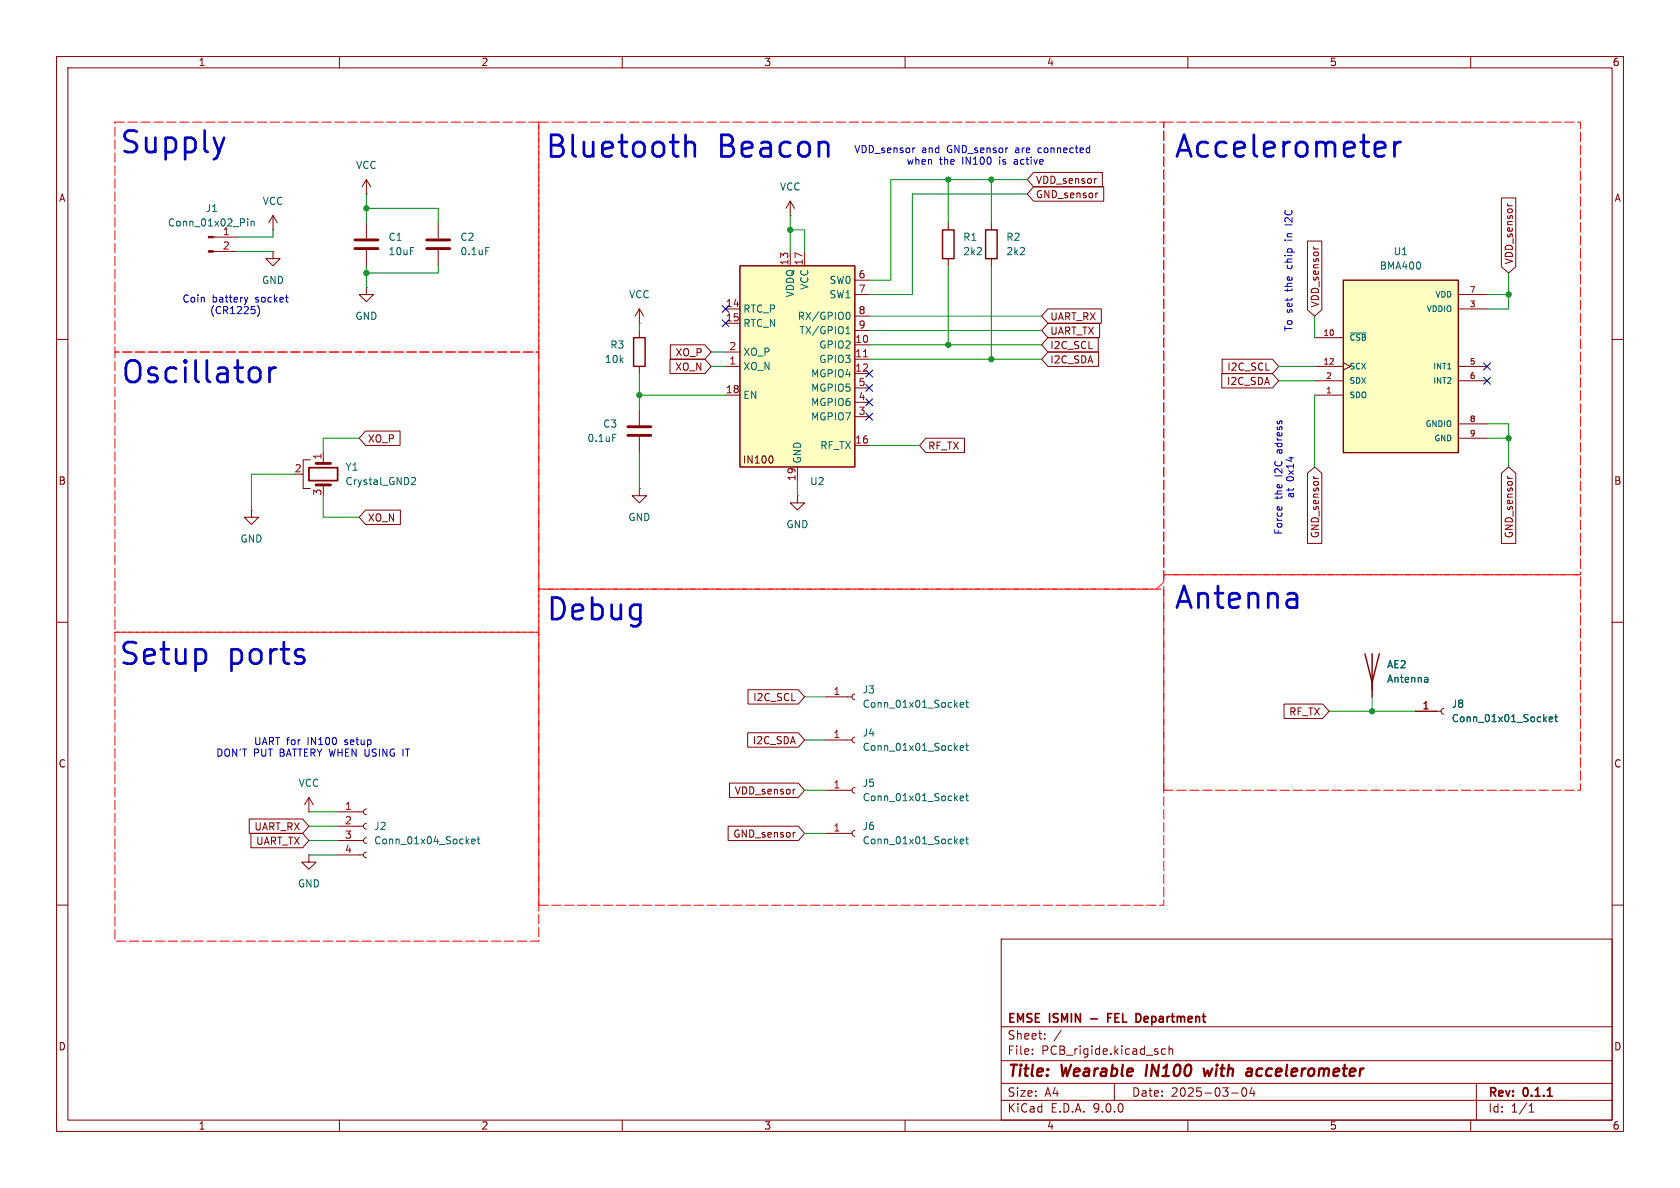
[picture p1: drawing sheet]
<svg xmlns="http://www.w3.org/2000/svg" width="297mm" height="210mm" viewBox="0 0 297 210" stroke-linecap="round" stroke-linejoin="round" font-family="sans-serif">
<g fill="none" stroke="#840000" stroke-width=".18">
<path d="M10 10h277v190h-277zM12 12h273v186h-273zM60 10v2M110 10v2M160 10v2M210 10v2M260 10v2M48.3 38.1l-.8 1.3M48.3 38.1l.7 1.3M48.3 38.1v2.5M48.3 40.6h.1M113 58.4v1.3"/>
<path d="M10 60h2M113 64.8v1.2M285 60h2M10 110h2M285 110h2M54.6 151.1v1.3h1.3l-1.3 1.3-1.3-1.3h1.3M54.6 151.1h.1M10 160h2M177 166h108v32h-108zM285 160h2M60 198v2M110 198v2"/>
<path d="M160 198v2M177 194.5h108M177 191.5h108M177 187.5h108M177 181.5h108M182.5 186.3v.1M182.5 185.5v.1M184.7 183.6v.1M184.7 182.8v.1M187.6 182.1l-1.3 2M197 191.5v3M206 185.5l-.4-.1-.3 .3v.4l.2 .2h.5"/>
<path d="M206.7 185.5l.2-.1 .3 .1 .1 .9M206.7 184.9v1.5M210 198v2M217.7 193.2h1.2M219.7 192.4l.2-.1a.81 .81 0 0 1 .6 .6 .81 .81 0 0 1-.3 .8l-.2 .1a.81 .81 0 0 1-.3-1.4zM221.3 192.2l-.3 1.1h.9M221.7 192.8v1M260 198v2M261 191.5v6.5M270.3 196.6h.9M270.3 195.5l.4-.4v1.5"/>
</g>
<path d="M195.8 179.9h.5M196.6 179.2h-.8v1.5M273.6 193.8h.8" fill="none" stroke="#840000" stroke-width=".3"/>
<path d="M202.8 188.2l-.3 2M212.8 188.9l.2 1.3 .5-.9 .3 .9 .5-1.3M221.1 188.9l.2 .3-.1 1M221.2 190.1l-.2 .1M221.3 189.4h-.7" fill="none" stroke="#840000" stroke-width=".4"/>
<path d="M112 59.7h2v5.1h-2z" fill="none" stroke="#840000" stroke-width=".25"/>
<path d="M130.8 47h20.3v35.6h-20.3z" fill="#ffffc2"/>
<g fill="none" stroke="#840000" stroke-width=".18">
<path d="M64.8 39.4v2.8M77.5 39.4v2.8M139.7 38.1h.1M139.7 35.6v2.5M139.7 35.6l-.8 1.2M139.7 35.6l.8 1.2M175.3 39.4v1.2M37.7 41.9h4.2M37.7 44.5h4.2M64.8 50.8v1.3h1.2l-1.2 1.2-1.3-1.2h1.3M64.8 50.8h.1M64.8 44.2v2.8"/>
<path d="M77.5 44.2v2.8M113 57.2h.1M113 54.6v2.6M113 54.6l-.7 1.3M113 54.6l.8 1.3M128.3 54.6h2.5M128.3 57.2h2.5M130.8 47h20.3v35.6h-20.3zM139.7 44.5v2.5M142.2 44.5v2.5M151.1 49.5h2.6M151.1 52.1h2.6"/>
<path d="M151.1 55.9h2.6M151.1 58.4h2.6M175.3 45.7v1.3M113 72.4v2.8M113 77.2v2.8M128.3 62.2h2.5M128.3 64.8h2.5M128.3 69.9h2.5M151.1 61h2.6M151.1 63.5h2.6M151.1 66h2.6M151.1 68.6h2.6"/>
<path d="M151.1 71.1h2.6M151.1 73.7h2.6M151.1 78.7h2.6M44.4 90.2v1.2h1.3l-1.3 1.3-1.2-1.3h1.2M44.4 90.2h.1M53.3 83.8h.3M54.9 81.3h-1.3v5.1h1.3M57.1 80v1.9M57.1 85.7v.7M113 86.4v1.2h1.3l-1.3 1.3-1.2-1.3h1.2M113 86.4h.1M136.5 80.7l.2 .4-.2 .7"/>
<path d="M141 87.6v1.3h1.2l-1.2 1.3-1.3-1.3h1.3M141 87.6h.1M141 82.6v2.5M242.6 120.7v2.5M250.2 125.7h4.6M255.3 125.2l-.4 .2-.1 .3 .1 .4 .4 .1M59.7 143.5h4.6M59.7 146.1h4.6M59.7 148.6h4.6M59.7 151.1h4.6M64.8 143l-.4 .2-.1 .3 .1 .4 .4 .1M64.8 145.5l-.4 .2-.1 .4 .1 .3 .4 .2"/>
<path d="M64.8 148.1l-.4 .1-.1 .4 .1 .3 .4 .2M64.8 150.6l-.4 .2-.1 .3 .1 .4 .4 .1M146 147.3h4.6M151.1 146.8l-.3 .2-.2 .3 .2 .4 .3 .1"/>
</g>
<g fill="none" stroke="#006464" stroke-width=".18">
<path d="M43.8 38.7v.1M43.8 39.1v.8M44.4 39.1v.8M44.4 39.2l.2-.1 .3 .1v.7M85.9 43.8h.6M149.6 59h.7M149.6 58.1l.3-.4v1.3M149.7 55.3l.2-.1a.68 .68 0 0 1 .4 .6 .68 .68 0 0 1-.4 .7l-.2-.1M108.3 76.8h.6M72.8 84.5l.4-.1 .3 .4-.8 .9h.8M252.2 119.7l.2 .2v.7M252.4 120.5l-.4 .1"/>
<path d="M252.4 120.1h-.4M273.9 127.2l.6-.2-.1-.2-.3-.1-.2 .2v.6h.5M274.9 126.7h.4M275 126.3v1.1l.3 .2M83.4 148.7l.6-.1-.1-.2-.3-.1-.2 .2v.6h.5M84.4 148.3h.4M84.5 147.9v1.1l.3 .2M169.7 148.7l.7-.1-.1-.2-.4-.1-.2 .2 .1 .6h.5M170.7 148.3h.5M170.9 147.9v1.1l.3 .2"/>
</g>
<path d="M152.6 63.1h.8" fill="none" stroke="#a90000" stroke-width=".18"/>
<g fill="#840000" stroke="#840000" stroke-width=".18">
<path d="M36.8 41.8h.9v.2h-.9z"/>
<path d="M36.8 44.3h.9v.3h-.9z"/>
</g>
<path d="M62.7 42.4h4.1M62.7 43.9h4.1M75.4 42.4h4.1M75.4 43.9h4.1M111 75.4h4.1M111 77h4.1M55.9 81.9h2.5M55.9 85.7h2.5" fill="none" stroke="#840000" stroke-width=".51"/>
<path d="M54.6 82.7h5.1v2.3h-5.1z" fill="none" stroke="#840000" stroke-width=".3"/>
<path d="M174.2 40.6h2.1v5.1h-2.1zM241.3 115.6l1.3 5.1 1.2-5.1M242.6 115.6v6.3" fill="none" stroke="#840000" stroke-width=".25"/>
<path d="M237.5 49.5h20.3v30.5h-20.3z" fill="#ffffc2"/>
<path d="M166.6 40.6h2.1v5.1h-2.1zM237.5 49.5h20.3v30.5h-20.3z" fill="none" stroke="#840000" stroke-width=".25"/>
<g fill="none" stroke="#840000" stroke-width=".18">
<path d="M64.8 34.3h.1M64.8 31.8l-.8 1.2M64.8 31.8l.7 1.2M64.8 31.8v2.5M167.6 39.4v1.2M182.7 30.5h12.2v2.5h-12.2l-1.1-1.2zM182.7 33h12.4v2.6h-12.4l-1.1-1.3zM193.8 31.6h-.2M194.1 34.1l-.3 .1M265.4 35h2.6v12.1l-1.3 1.2-1.3-1.2zM266.5 36l.1 .3M48.3 44.5v1.2h1.2l-1.2 1.3-1.3-1.3h1.3"/>
<path d="M48.3 44.5h.1M167.6 45.7v1.3M185.3 59.7h8.9v2.5h-8.9l-1.2-1.2zM185.3 54.6h9.4v2.6h-9.4l-1.2-1.3zM185.3 57.1h9.1v2.6h-9.1l-1.2-1.3zM231.1 42.6h2.6v12.2l-1.3 1.1-1.3-1.1zM232.2 43.6l.1 .3M232.4 59.7h5.1M257.8 52.1h5.1M257.8 54.6h5.1M64.6 76.2h6.1v2.5h-6.1l-1.1-1.2zM118.4 63.5h6.2l1.1 1.3-1.1 1.2h-6.2z"/>
<path d="M118.5 61h6.1l1.1 1.2-1.1 1.3h-6.1zM163.7 77.5h6.8v2.5h-6.8l-1.1-1.3zM185.3 62.2h8.9v2.6h-8.9l-1.2-1.3zM216 66h8.9l1.2 1.3-1.2 1.3h-8.9zM216.1 63.5h8.8l1.2 1.3-1.2 1.2h-8.8zM232.4 64.8h5.1M232.4 67.3h5.1M232.4 69.9h5.1M237.5 64.1l1.3 .7-1.3 .6M257.8 64.8h5.1M257.8 67.3h5.1M257.8 74.9h5.1"/>
<path d="M257.8 77.5h5.1M64.6 90.2h6.2v2.5h-6.2l-1.1-1.3zM231.1 83.7l1.3-1.1 1.3 1.1v12.4h-2.6zM232.2 84.2l.1 .2M265.4 83.7l1.3-1.1 1.3 1.1v12.4h-2.6zM266.5 84.2l.1 .2M129 138.4h12.1l1.1 1.3-1.1 1.3h-12.1zM132.2 129.5h8.9l1.1 1.3-1.1 1.3h-8.9zM132.2 121.9h8.9l1.1 1.3-1.1 1.3h-8.9zM140.6 139.5l-.3 .1M146 139.7h4.6M146 123.2h4.6"/>
<path d="M146 130.8h4.6M151.1 139.2l-.3 .1-.2 .4 .2 .4 .3 .1M151.1 122.7l-.3 .1-.2 .4 .2 .3 .3 .2M151.1 130.3l-.3 .2-.2 .3 .2 .4 .3 .1M227 124.5h6.8l1.1 1.2-1.1 1.3h-6.8zM242.6 120.7v2.5M250.2 125.7h3.8M44.1 144.8h9.4l1.1 1.3-1.1 1.2h-9.4zM44.4 147.3h9.1l1.1 1.3-1.1 1.3h-9.1zM54.6 143.5h.1M54.6 141l-.8 1.2M54.6 141l.8 1.2"/>
<path d="M54.6 141v2.5M128.7 146h12.4l1.1 1.3-1.1 1.3h-12.4zM140.6 147.1l-.3 .1"/>
</g>
<g fill="none" stroke="#006464" stroke-width=".18">
<path d="M238.7 58.9h2.8M252.2 119.7l.2 .2v.7M169.7 124.6l.7-.1-.1-.2-.4-.1-.2 .2 .1 .6h.5M169.7 132.2l.7-.1-.1-.2-.4-.1-.2 .2 .1 .6h.5M170.7 124.2h.5M170.7 131.8h.5M170.9 123.8v1.1l.3 .1M170.9 131.4v1.1l.3 .2M252.4 120.5l-.4 .1M252.4 120.1h-.4M273.9 127.2l.6-.2-.1-.2-.3-.1-.2 .2v.6h.5M274.9 126.7h.4"/>
<path d="M275 126.3v1.1l.3 .2M169.7 141.1l.7-.1-.1-.2-.4-.1-.2 .2 .1 .6h.5M170.7 140.7h.5M170.9 140.3v1.1l.3 .1"/>
</g>
<path d="M20.3 21.6h74.9v40.6h-74.9v-40.6M95.2 21.6h110.5v81.3l-1.2 1.2h-109.3v-82.5M205.7 21.6h73.7v80h-73.7v-80M20.3 111.8v54.6h74.9v-54.6h-74.9M95.2 111.8h-74.9v-49.6h74.9v49.6M205.7 139.7h73.7v-38.1h-73.7v38.1M95.2 160h110.5v-55.9h-110.5v55.9" fill="none" stroke="#f00" stroke-width=".18" stroke-dasharray="1.7 .6"/>
<g fill="none" stroke="#009600" stroke-width=".18">
<path d="M64.8 36.8h12.7v2.6M64.8 34.3v5.1M139.7 38.1v6.4M167.6 31.8v7.6M175.3 31.8v7.6M181.6 34.3h-20.3v17.8h-7.6M181.6 31.8h-24.1v17.7h-3.8M41.9 44.5h6.4M48.3 40.6v1.3h-6.4M64.8 47v3.8M77.5 47v1.3h-12.7M113 57.2v1.2"/>
<path d="M139.7 40.6h2.5v3.9M153.7 58.4h30.4M153.7 55.9h30.4M167.6 47v14M175.3 47v16.5M232.4 55.9v3.8M262.9 52.1h3.8M266.7 48.3v6.3h-3.8M63.5 77.5h-6.4v2.5M113 66v6.4M113 69.9h15.3M125.7 64.8h2.6"/>
<path d="M125.7 62.2h2.6M153.7 78.7h8.9M153.7 61h30.4M153.7 63.5h30.4M226.1 67.3h6.3M226.1 64.8h6.3M232.4 69.9v12.7M262.9 77.5h3.8M262.9 74.9h3.8v7.7M52.1 83.8h-7.7v6.4M57.1 87.6v3.8h6.4M113 80v6.4"/>
<path d="M141 85.1v2.5M142.2 130.8h3.8M142.2 123.2h3.8M142.2 139.7h3.8M234.9 125.7h15.3M242.6 123.2v2.5M54.6 143.5h5.1M54.6 151.1h5.1M54.6 146.1h5.1M54.6 148.6h5.1M142.2 147.3h3.8"/>
</g>
<g fill="none" stroke="#000084" stroke-width=".18">
<path d="M127.7 54l1.2 1.2M127.7 56.5l1.2 1.3M128.9 54l-1.2 1.2M128.9 56.5l-1.2 1.3M153.1 65.4l1.2 1.2M153.1 68l1.2 1.2M153.1 70.5l1.2 1.2M153.1 73.1l1.2 1.2M154.3 65.4l-1.2 1.2M154.3 68l-1.2 1.2M154.3 70.5l-1.2 1.2M154.3 73.1l-1.2 1.2"/>
<path d="M262.3 66.7l1.2 1.2M262.3 64.2l1.2 1.2M263.5 66.7l-1.2 1.2M263.5 64.2l-1.2 1.2"/>
</g>
<g fill="none" stroke="#0000c2" stroke-width=".48">
<path d="M39.6 24.3l-.9 2.6M121.2 23.8v3.8M121.2 25.5a.95 .95 0 0 1 1.6 .2v1.9M243.3 25.3l.3-.2h.7l.4 .2 .2 .7-1.8 .4M243.3 27.5l.3 .1h.7l.4-.1M246.5 25.1v2.5M247.6 25.1a.97 .97 0 0 0-1.1 .7M44.7 65a1.03 1.03 0 0 1 1.3 .7v1.1a1.03 1.03 0 0 1-1.3 .7M47.6 65v2.5M48.7 65a.97 .97 0 0 0-1.1 .7M36.2 115.1l.2 .4v1.1l-.2 .3M228.7 104.9l.4 .1 .2 .4v2"/>
<path d="M229.3 107.2l-.4 .2h-.9M229.3 105.8l-.4 .2h-.9"/>
</g>
<path d="M161.7 26.1l-.2 .1M227.1 39.7h1.3M43.8 52.6l-.3 .8M45.7 54.2a1.47 1.47 0 0 1-.2 1.7M71.2 132.4v1.3" fill="none" stroke="#0000c2" stroke-width=".18"/>
<g fill="#009600" stroke="#009600" stroke-width=".18">
<circle cx="64.8" cy="36.8" r=".46"/>
<circle cx="64.8" cy="48.3" r=".46"/>
<circle cx="175.3" cy="63.5" r=".46"/>
<circle cx="167.6" cy="61" r=".46"/>
<circle cx="167.6" cy="31.8" r=".46"/>
<circle cx="175.3" cy="31.8" r=".46"/>
<circle cx="139.7" cy="40.6" r=".46"/>
<circle cx="113" cy="69.9" r=".46"/>
<circle cx="242.6" cy="125.7" r=".46"/>
<circle cx="266.7" cy="52.1" r=".46"/>
<circle cx="266.7" cy="77.5" r=".46"/>
</g>
<g font-size="5.3" fill="#0000c2">
<text x="21" y="27.8">Supply</text>
<text x="96.2" y="28.5">Bluetooth</text>
<text x="127" y="28.5">Beacon</text>
<text x="207.4" y="28.5">Accelerometer</text>
<text x="21.2" y="68.4">Oscillator</text>
<text x="96.4" y="110.3">Debug</text>
<text x="207.4" y="108.3">Antenna</text>
<text x="20.8" y="118.2">Setup</text>
<text x="40.4" y="118.2">ports</text>
</g>
<g font-size="2.8" fill="#840000">
<text x="178" y="190.9">Title:</text>
<text x="187.7" y="190.9">Wearable</text>
<text x="203.4" y="190.9">IN100</text>
<text x="214.5" y="190.9">with</text>
<text x="222.8" y="190.9">accelerometer</text>
</g>
<g font-size="2.1" fill="#840000">
<text x="178" y="184">Sheet:</text>
<text x="178" y="181.2">EMSE</text>
<text x="185.6" y="181.2">ISMIN</text>
<text x="193.5" y="181.2">-</text>
<text x="197.1" y="181.2">FEL</text>
<text x="202.7" y="181.2">Department</text>
<text x="178" y="186.7">File:</text>
<text x="184.1" y="186.7">PCB_rigide.kicad_sch</text>
<text x="178" y="196.9">KiCad</text>
<text x="178" y="194.1">Size:</text>
<text x="184.7" y="194.1">A4</text>
<text x="185.7" y="196.9">E.D.A.</text>
<text x="193.3" y="196.9">9.0.0</text>
<text x="200" y="194.1">Date:</text>
<text x="207" y="194.1">2025-03-04</text>
<text x="263" y="194.3">Rev:</text>
<text x="263" y="196.9">Id:</text>
<text x="267.1" y="196.9">1/1</text>
<text x="269.4" y="194.3">0.1.1</text>
</g>
<g font-size="1.8" fill="#840000">
<text x="35" y="11.9">1</text>
<text x="85" y="11.9">2</text>
<text x="135" y="11.9">3</text>
<text x="185" y="11.9">4</text>
<text x="235" y="11.9">5</text>
<text x="285" y="11.9">6</text>
<text x="10.3" y="35.9">A</text>
<text x="183" y="32.7">VDD_sensor</text>
<text x="183" y="35.2">GND_sensor</text>
<text x="285.3" y="35.9">A</text>
<text x="267.7" y="46.8" transform="rotate(-90 267.7 46.8)">VDD_sensor</text>
<text x="185.6" y="56.8">UART_RX</text>
<text x="185.6" y="59.4">UART_TX</text>
<text x="233.4" y="54.5" transform="rotate(-90 233.4 54.5)">VDD_sensor</text>
<text x="119.3" y="65.7">XO_N</text>
<text x="119.3" y="63.2">XO_P</text>
<text x="185.6" y="64.5">I2C_SDA</text>
<text x="185.6" y="61.9">I2C_SCL</text>
<text x="216.9" y="65.7">I2C_SCL</text>
<text x="216.8" y="68.3">I2C_SDA</text>
<text x="64.9" y="78.4">XO_P</text>
<text x="131.2" y="82.1">IN100</text>
<text x="164" y="79.7">RF_TX</text>
<text x="10.3" y="85.9">B</text>
<text x="285.3" y="85.9">B</text>
<text x="64.9" y="92.4">XO_N</text>
<text x="233.4" y="95.2" transform="rotate(-90 233.4 95.2)">GND_sensor</text>
<text x="267.7" y="95.2" transform="rotate(-90 267.7 95.2)">GND_sensor</text>
<text x="133" y="124.1">I2C_SCL</text>
<text x="133" y="131.8">I2C_SDA</text>
<text x="227.8" y="126.7">RF_TX</text>
<text x="10.3" y="135.9">C</text>
<text x="285.3" y="135.9">C</text>
<text x="129.8" y="140.7">VDD_sensor</text>
<text x="44.9" y="147">UART_RX</text>
<text x="45.2" y="149.5">UART_TX</text>
<text x="129.5" y="148.3">GND_sensor</text>
<text x="10.3" y="185.9">D</text>
<text x="285.3" y="185.9">D</text>
<text x="35" y="199.9">1</text>
<text x="85" y="199.9">2</text>
<text x="135" y="199.9">3</text>
<text x="185" y="199.9">4</text>
<text x="235" y="199.9">5</text>
<text x="285" y="199.9">6</text>
</g>
<g font-size="1.8" fill="#0000c2">
<text x="150.9" y="27.3">VDD_sensor</text>
<text x="160.2" y="29.3">when</text>
<text x="162.9" y="27.3">and</text>
<text x="166.1" y="29.3">the</text>
<text x="167.5" y="27.3">GND_sensor</text>
<text x="170.2" y="29.3">IN100</text>
<text x="176.9" y="29.3">is</text>
<text x="179.7" y="29.3">active</text>
<text x="179.8" y="27.3">are</text>
<text x="184" y="27.3">connected</text>
<text x="228.7" y="39.1" transform="rotate(-90 228.7 39.1)">I2C</text>
<text x="228.7" y="47.2" transform="rotate(-90 228.7 47.2)">chip</text>
<text x="228.7" y="42.1" transform="rotate(-90 228.7 42.1)">in</text>
<text x="32.2" y="53.7">Coin</text>
<text x="37.5" y="53.7">battery</text>
<text x="45.3" y="53.7">socket</text>
<text x="228.7" y="51.4" transform="rotate(-90 228.7 51.4)">the</text>
<text x="37" y="55.7">(CR1225)</text>
<text x="228.7" y="58.7" transform="rotate(-90 228.7 58.7)">To set</text>
<text x="226.9" y="79.9" transform="rotate(-90 226.9 79.9)">adress</text>
<text x="226.9" y="88.3" transform="rotate(-90 226.9 88.3)">the</text>
<text x="226.9" y="84.1" transform="rotate(-90 226.9 84.1)">I2C</text>
<text x="229" y="88.2" transform="rotate(-90 229 88.2)">at</text>
<text x="229" y="85.1" transform="rotate(-90 229 85.1)">0x14</text>
<text x="226.9" y="94.6" transform="rotate(-90 226.9 94.6)">Force</text>
<text x="44.8" y="131.9">UART for</text>
<text x="54.5" y="131.9">IN100</text>
<text x="61.2" y="131.9">setup</text>
<text x="38.1" y="134">DON'T</text>
<text x="44.8" y="134">PUT BATTERY WHEN USING</text>
<text x="71.9" y="134">IT</text>
</g>
<g font-size="1.8" fill="#006464">
<text x="62.9" y="30.1">VCC</text>
<text x="137.8" y="33.9">VCC</text>
<text x="29.6" y="40.2">Conn_01x02_Pin</text>
<text x="36.3" y="37.7">J1</text>
<text x="39.3" y="41.7">1</text>
<text x="46.3" y="36.4">VCC</text>
<text x="68.6" y="42.8">C1</text>
<text x="68.6" y="45.3">10uF</text>
<text x="81.3" y="42.8">C2</text>
<text x="81.3" y="45.3">0.1uF</text>
<text x="170.2" y="42.8">R1</text>
<text x="170.2" y="45.3">2k2</text>
<text x="177.8" y="42.8">R2</text>
<text x="177.8" y="45.3">2k2</text>
<text x="243.8" y="47.9">BMA400</text>
<text x="246.3" y="45.3">U1</text>
<text x="46.2" y="50.4">GND</text>
<text x="111.1" y="52.9">VCC</text>
<text x="140.6" y="52.7" transform="rotate(-90 140.6 52.7)">VDDQ</text>
<text x="143.1" y="51.3" transform="rotate(-90 143.1 51.3)">VCC</text>
<text x="146.5" y="50.4">SW0</text>
<text x="146.5" y="52.9">SW1</text>
<text x="62.7" y="56.7">GND</text>
<text x="131.3" y="55.5">RTC_P</text>
<text x="131.3" y="58">RTC_N</text>
<text x="140.9" y="56.7">RX/GPIO0</text>
<text x="141.2" y="59.3">TX/GPIO1</text>
<text x="106.8" y="64.4">10k</text>
<text x="107.8" y="61.8">R3</text>
<text x="131.3" y="63.1">XO_P</text>
<text x="131.3" y="65.6">XO_N</text>
<text x="144.7" y="61.8">GPIO2</text>
<text x="144.7" y="64.4">GPIO3</text>
<text x="131.3" y="70.7">EN</text>
<text x="143.3" y="66.9">MGPIO4</text>
<text x="143.3" y="69.4">MGPIO5</text>
<text x="143.3" y="72">MGPIO6</text>
<text x="106.5" y="75.8">C3</text>
<text x="143.3" y="74.5">MGPIO7</text>
<text x="61" y="83.4">Y1</text>
<text x="103.7" y="78.3">0.1uF</text>
<text x="141.8" y="82" transform="rotate(-90 141.8 82)">GND</text>
<text x="144.9" y="79.6">RF_TX</text>
<text x="61" y="86">Crystal_GND2</text>
<text x="143.1" y="86">U2</text>
<text x="111" y="92.3">GND</text>
<text x="138.9" y="93.6">GND</text>
<text x="42.4" y="96.1">GND</text>
<text x="245.1" y="118.3">AE2</text>
<text x="152.4" y="122.8">J3</text>
<text x="152.4" y="125.3">Conn_01x01_Socket</text>
<text x="245.1" y="120.9">Antenna</text>
<text x="256.5" y="125.3">J8</text>
<text x="152.4" y="130.4">J4</text>
<text x="256.5" y="127.9">Conn_01x01_Socket</text>
<text x="152.4" y="132.9">Conn_01x01_Socket</text>
<text x="52.7" y="139.3">VCC</text>
<text x="152.4" y="139.3">J5</text>
<text x="152.4" y="141.8">Conn_01x01_Socket</text>
<text x="66" y="146.9">J2</text>
<text x="66" y="149.5">Conn_01x04_Socket</text>
<text x="152.4" y="146.9">J6</text>
<text x="152.4" y="149.5">Conn_01x01_Socket</text>
<text x="52.6" y="157.1">GND</text>
</g>
<g font-size="1.8" fill="#a90000">
<text x="39.3" y="44.2">2</text>
<text x="139.4" y="47" transform="rotate(-90 139.4 47)">13</text>
<text x="142" y="47" transform="rotate(-90 142 47)">17</text>
<text x="151.7" y="49.3">6</text>
<text x="151.7" y="51.8">7</text>
<text x="128.2" y="54.4">14</text>
<text x="128.2" y="56.9">15</text>
<text x="151.7" y="55.6">8</text>
<text x="151.7" y="58.2">9</text>
<text x="128.8" y="62">2</text>
<text x="128.8" y="64.5">1</text>
<text x="151.1" y="60.7">10</text>
<text x="151.1" y="63.2">11</text>
<text x="151.1" y="65.8">12</text>
<text x="128.2" y="69.6">18</text>
<text x="151.7" y="68.3">5</text>
<text x="151.7" y="70.9">4</text>
<text x="151.7" y="73.4">3</text>
<text x="52" y="83.6">2</text>
<text x="56.9" y="81.4" transform="rotate(-90 56.9 81.4)">1</text>
<text x="151.1" y="78.5">16</text>
<text x="56.9" y="87.7" transform="rotate(-90 56.9 87.7)">3</text>
<text x="140.7" y="85.1" transform="rotate(-90 140.7 85.1)">19</text>
<text x="147.2" y="122.9">1</text>
<text x="251.4" y="125.5">1</text>
<text x="147.2" y="130.6">1</text>
<text x="60.9" y="143.3">1</text>
<text x="147.2" y="139.4">1</text>
<text x="60.9" y="145.8">2</text>
<text x="60.9" y="148.3">3</text>
<text x="147.2" y="147.1">1</text>
<text x="60.9" y="150.9">4</text>
</g>
<g font-size="1.4" fill="#006464">
<text x="253.6" y="52.8">VDD</text>
<text x="252.1" y="55.3">VDDIO</text>
<text x="238.5" y="60.4">~{CSB}</text>
<text x="238.5" y="65.5">SCX</text>
<text x="253.3" y="65.5">INT1</text>
<text x="238.5" y="68">SDX</text>
<text x="238.5" y="70.6">SDO</text>
<text x="253.3" y="68">INT2</text>
<text x="251.9" y="75.7">GNDIO</text>
<text x="253.4" y="78.2">GND</text>
</g>
<g font-size="1.4" fill="#a90000">
<text x="259.7" y="51.8">7</text>
<text x="233.9" y="59.4">10</text>
<text x="259.7" y="54.4">3</text>
<text x="233.9" y="64.5">12</text>
<text x="259.7" y="64.5">5</text>
<text x="234.3" y="67.1">2</text>
<text x="234.3" y="69.6">1</text>
<text x="259.7" y="67.1">6</text>
<text x="259.7" y="74.7">8</text>
<text x="259.7" y="77.2">9</text>
</g>
</svg>
